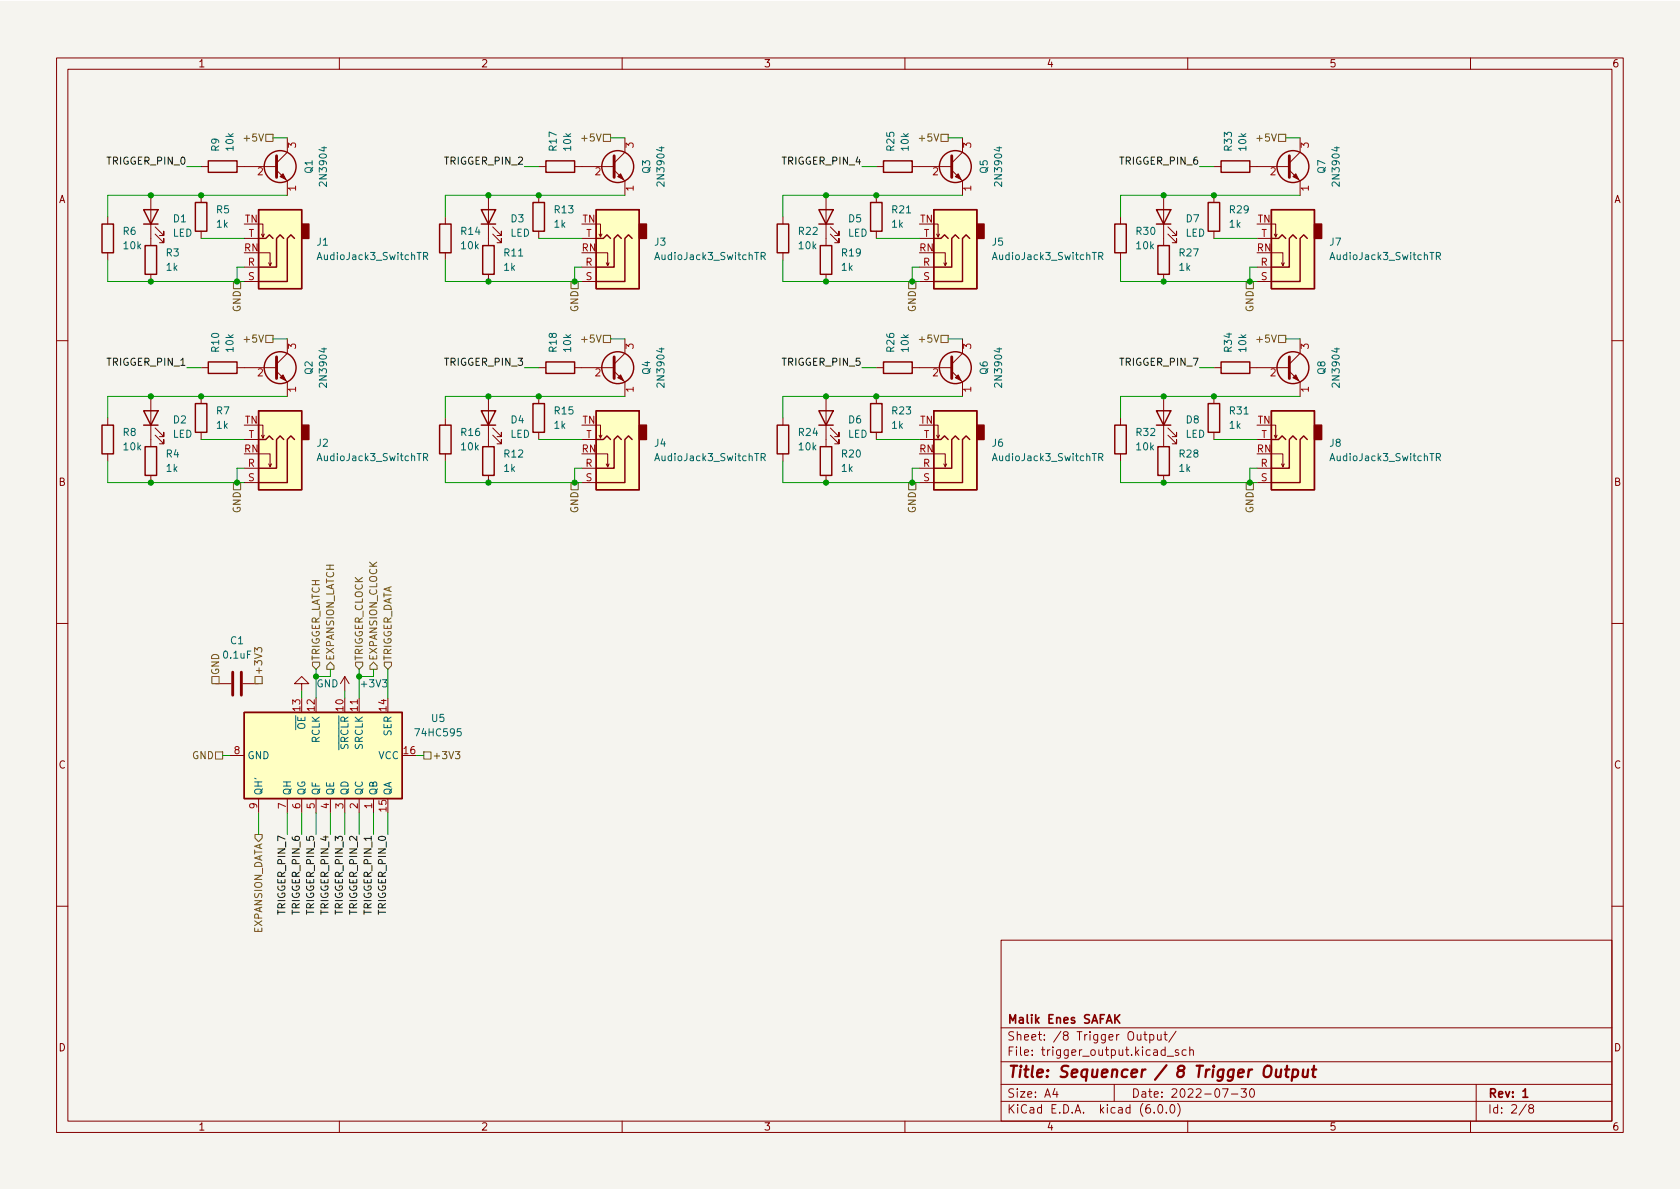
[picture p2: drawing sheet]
<svg xmlns="http://www.w3.org/2000/svg" width="297mm" height="210mm" viewBox="0 0 297 210" stroke-linecap="round" stroke-linejoin="round" font-family="sans-serif">
<path d="M0 .2h297v210.1h-297z" fill="#f5f4ef" stroke="#f5f4ef" stroke-width=".18"/>
<g fill="none" stroke="#840000" stroke-width=".18">
<path d="M10 10.2h277v190.1h-277zM12 12.2h273v186.1h-273zM60 10.2v2M110 10.2v2M160 10.2v2M210 10.2v2M260 10.2v2M19 38.3v1.3M26.7 34.5v8.9M35.6 29.5h1.2M35.6 34.5v1.3M41.9 29.5h7"/>
<path d="M45.7 39.6h.8v2.3l.2-.5M48.9 30.1l1.9 1.9v2.5M50.8 24.4v2.5l-1.9 1.9M78.7 38.3v1.3M86.4 34.5v8.9M95.2 29.5h1.3M95.2 34.5v1.3M101.6 29.5h7M105.4 39.6h.8v2.3l.2-.5M108.6 30.1l1.9 1.9v2.5M110.5 24.4v2.5l-1.9 1.9M138.4 38.3v1.3"/>
<path d="M146 34.5v8.9M154.9 34.5v1.3M154.9 29.5h1.3M161.3 29.5h7M165.1 39.6h.8v2.3l.2-.5M168.3 30.1l1.9 1.9v2.5M170.2 24.4v2.5l-1.9 1.9M198.1 38.3v1.3M205.7 34.5v8.9M214.6 29.5h1.3M214.6 34.5v1.3M221 29.5h7"/>
<path d="M224.8 39.6h.8v2.3l.2-.5M228 30.1l1.9 1.9v2.5M229.9 24.4v2.5l-1.9 1.9M19 44.7v1.3M26.7 48.5v1.3M27.4 41.4l1.6 1.5v-.7v.7h-.8M27.4 40.1l1.6 1.6v-.8v.8h-.8M35.6 40.9v1.3M43.2 47.2h2.5M43.2 49.8h2.5M43.2 42.2h2.5M45.7 44.7h2.1v2.3l.2-.5"/>
<path d="M46.2 41.4l.3 .5M47.5 46.5l.3 .5M50.8 59.9v2.6l-1.9 1.9M78.7 44.7v1.3M86.4 48.5v1.3M87.1 41.4l1.5 1.5v-.7v.7h-.7M87.1 40.1l1.5 1.6v-.8v.8h-.7M95.2 40.9v1.3M102.9 47.2h2.5M102.9 49.8h2.5M102.9 42.2h2.5M105.4 44.7h2v2.3l.3-.5"/>
<path d="M105.9 41.4l.3 .5M107.2 46.5l.2 .5M110.5 59.9v2.6l-1.9 1.9M138.4 44.7v1.3M146 48.5v1.3M146.8 41.4l1.5 1.5v-.7v.7h-.7M146.8 40.1l1.5 1.6v-.8v.8h-.7M154.9 40.9v1.3M162.6 47.2h2.5M162.6 49.8h2.5M162.6 42.2h2.5M165.1 44.7h2v2.3l.3-.5"/>
<path d="M165.6 41.4l.3 .5M166.9 46.5l.2 .5M170.2 59.9v2.6l-1.9 1.9M198.1 44.7v1.3M205.7 48.5v1.3M206.5 41.4l1.5 1.5v-.7v.7h-.7M206.5 40.1l1.5 1.6v-.8v.8h-.7M214.6 40.9v1.3M222.2 47.2h2.6M222.2 49.8h2.6M222.2 42.2h2.6M224.8 44.7h2v2.3l.3-.5"/>
<path d="M225.3 41.4l.3 .5M226.6 46.5l.2 .5M229.9 59.9v2.6l-1.9 1.9M10 60.2h2M19 73.9v1.3M26.7 70.1v8.9M27.4 77l1.6 1.5v-.8v.8h-.8M27.4 75.7l1.6 1.5v-.8v.8h-.8M35.6 65h1.2M35.6 70.1v1.3M35.6 76.4v1.3M41.9 65h7"/>
<path d="M43.2 77.7h2.5M45.7 75.2h.8v2.3l.2-.5M46.2 77l.3 .5M48.9 65.7l1.9 1.9v2.5M78.7 73.9v1.3M86.4 70.1v8.9M87.1 77l1.5 1.5v-.8v.8h-.7M87.1 75.7l1.5 1.5v-.8v.8h-.7M95.2 65h1.3M95.2 70.1v1.3M95.2 76.4v1.3M101.6 65h7"/>
<path d="M102.9 77.7h2.5M105.4 75.2h.8v2.3l.2-.5M105.9 77l.3 .5M108.6 65.7l1.9 1.9v2.5M138.4 73.9v1.3M146 70.1v8.9M146.8 77l1.5 1.5v-.8v.8h-.7M146.8 75.7l1.5 1.5v-.8v.8h-.7M154.9 65h1.3M154.9 70.1v1.3M154.9 76.4v1.3M161.3 65h7"/>
<path d="M162.6 77.7h2.5M165.1 75.2h.8v2.3l.2-.5M165.6 77l.3 .5M168.3 65.7l1.9 1.9v2.5M198.1 73.9v1.3M205.7 70.1v8.9M206.5 77l1.5 1.5v-.8v.8h-.7M206.5 75.7l1.5 1.5v-.8v.8h-.7M214.6 65h1.3M214.6 70.1v1.3M214.6 76.4v1.3M221 65h7"/>
<path d="M222.2 77.7h2.6M224.8 75.2h.8v2.3l.2-.5M225.3 77l.3 .5M228 65.7l1.9 1.9v2.5M285 60.2h2M19 80.3v1.2M26.7 84.1v1.2M43.2 82.8h2.5M43.2 85.3h2.5M45.7 80.3h2.1v2.2l.2-.5M47.5 82l.3 .5M78.7 80.3v1.2"/>
<path d="M86.4 84.1v1.2M102.9 82.8h2.5M102.9 85.3h2.5M105.4 80.3h2v2.2l.3-.5M107.2 82l.2 .5M138.4 80.3v1.2M146 84.1v1.2M162.6 82.8h2.5M162.6 85.3h2.5M165.1 80.3h2v2.2l.3-.5M166.9 82l.2 .5M198.1 80.3v1.2"/>
<path d="M205.7 84.1v1.2M222.2 82.8h2.6M222.2 85.3h2.6M224.8 80.3h2v2.2l.3-.5M226.6 82l.2 .5M10 110.2h2M61 119.6l-.8 1.3M61 119.6v2.6M61 119.6l.7 1.3M285 110.2h2M38.1 120.9h2.8M40.6 133.6h2.6"/>
<path d="M42.9 120.9h2.8M53.3 120.9h1.3l-1.3-1.3-1.2 1.3h1.2v1.3M63.5 123.4v2.6M45.7 141.2v2.6M50.8 141.2v2.6M53.3 141.2v2.6M55.9 141.2v2.6M58.4 141.2v2.6M61 141.2v2.6M63.5 141.2v2.6M66 141.2v2.6M10 160.2h2"/>
<path d="M177 166.3h108v32h-108zM285 160.2h2M60 198.3v2M110 198.3v2M160 198.3v2M177 194.8h108M177 191.8h108M177 187.8h108M177 181.8h108M186.5 192.5l-.4 1h1M186.9 193v1M197 191.8v3"/>
<path d="M202.2 182.9h.6M202.4 182.4v1.3l.4 .2M203.3 183l.4-.1 .3 .3v.4l-.1 .3h-.6M203.3 182.9v1.5M204.1 196.7v.1M204.6 182.9l.1 1h.4l.2-.1M204.9 195.4l.2-.1a.81 .81 0 0 1 .6 .7 .81 .81 0 0 1-.3 .8h-.2a.81 .81 0 0 1-.6-.6 .81 .81 0 0 1 .3-.8zM205.3 182.9v1M205.8 182.9h.6M206 185.7l-.4-.1-.3 .3v.4l.1 .3h.6M206 182.4v1.3l.4 .2M206 185.1v1.5"/>
<path d="M206.2 196.7v.1M206.4 186.8h1.1M207.1 195.4l.1-.1a.81 .81 0 0 1 .6 .7 .81 .81 0 0 1-.3 .8h-.1a.81 .81 0 0 1-.6-.6 .81 .81 0 0 1 .3-.8zM207.9 182.4l-1.3 1.9M208.2 195.1a1.72 1.72 0 0 1 0 2.3M208.4 185.7l-.4-.1-.2 .2 .1 .3 .5 .1v.4h-.6M209.7 185.7l-.4-.1-.3 .3v.4l.1 .3h.6M210 198.3v2M210.4 185.8l.2-.2 .3 .1 .1 .9M210.4 185.1v1.5M216.1 192.5h1l-.6 1.5M217.7 193.5h1.2"/>
<path d="M219.4 192.5h1l-.5 .6 .4 .1v.7l-.2 .1h-.5l-.2-.1M221.1 192.7l.2-.2a.81 .81 0 0 1 .6 .7 .81 .81 0 0 1-.3 .8h-.2a.81 .81 0 0 1-.3-1.3zM260 198.3v2M261 191.8v6.5M269.9 195.3l-1.3 1.9M270.6 196l-.3-.3 .1-.2 .2-.2 .4 .1 .2 .2-.1 .2-.7 .2-.1 .3v.2l.3 .3h.4l.2-.3-.1-.4-.2-.1"/>
</g>
<path d="M198 179.4l-.9 .9M197.3 180.1l.7 .8M269.3 193l.4-.5v1.5M269.3 194h.8" fill="none" stroke="#840000" stroke-width=".3"/>
<path d="M225.7 189.1l-.1 1.3a.57 .57 0 0 0 .8-.1M226.5 189.1l-.1 1.4M227.2 189.1h.8M227.6 188.5l-.2 1.7v.2l.4 .1M228.6 189.2l.2-.1 .6 .1 .1 .3v.6a.66 .66 0 0 1-1 .3M228.6 189.1l-.2 2M230.4 189.1v1.3a.57 .57 0 0 0 .8-.1M231.3 189.1l-.2 1.4M232 189.1h.7M232.3 188.5l-.2 1.7 .1 .2 .4 .1" fill="none" stroke="#840000" stroke-width=".4"/>
<path d="M48.9 27.6v3.8M108.6 27.6v3.8M168.3 27.6v3.8M228 27.6v3.8M48.9 63.1v3.8M108.6 63.1v3.8M168.3 63.1v3.8M228 63.1v3.8M41.1 118.9v4M42.7 118.9v4" fill="none" stroke="#840000" stroke-width=".51"/>
<g fill="#840000" stroke="#840000" stroke-width=".18">
<path d="M49.5 66.8l.5-.5 .5 1z"/>
<path d="M168.9 66.8l.5-.5 .5 1z"/>
<path d="M49.5 31.2l.5-.5 .5 1z"/>
<path d="M228.6 66.8l.5-.5 .5 1z"/>
<path d="M109.2 66.8l.5-.5 .5 1z"/>
<path d="M168.9 31.2l.5-.5 .5 1z"/>
<path d="M228.6 31.2l.5-.5 .5 1z"/>
<path d="M109.2 31.2l.5-.5 .5 1z"/>
</g>
<g fill="none" stroke="#840000" stroke-width=".25">
<path d="M18 39.6h2.1v5.1h-2.1zM25.4 37.1h2.5l-1.2 2.5zM25.4 39.6h2.5M34.5 35.8h2.1v5.1h-2.1zM36.8 28.4h5.1v2.1h-5.1zM45.7 37.1h7.6v13.9h-7.6zM77.7 39.6h2.1v5.1h-2.1zM85.1 37.1h2.5l-1.2 2.5zM85.1 39.6h2.5M94.2 35.8h2.1v5.1h-2.1zM96.5 28.4h5.1v2.1h-5.1zM105.4 37.1h7.6v13.9h-7.6z"/>
<path d="M137.4 39.6h2v5.1h-2zM144.8 37.1h2.5l-1.3 2.5zM144.8 39.6h2.5M153.9 35.8h2.1v5.1h-2.1zM156.2 28.4h5.1v2.1h-5.1zM165.1 37.1h7.6v13.9h-7.6zM197.1 39.6h2v5.1h-2zM204.5 37.1h2.5l-1.3 2.5zM204.5 39.6h2.5M213.6 35.8h2v5.1h-2zM215.9 28.4h5.1v2.1h-5.1zM224.8 37.1h7.6v13.9h-7.6z"/>
<path d="M25.7 43.4h2v5.1h-2zM45.7 42.2h1.3l.6-.7 .7 .7M50.2 42.2l-.7-.7-.6 .7v5h-3.2M52.1 42.2l-.7-.7-.6 .7v7.6h-5.1M85.3 43.4h2.1v5.1h-2.1zM105.4 42.2h1.3l.6-.7 .6 .7M109.9 42.2l-.7-.7-.6 .7v5h-3.2M111.8 42.2l-.7-.7-.6 .7v7.6h-5.1M145 43.4h2.1v5.1h-2.1zM165.1 42.2h1.3l.6-.7 .6 .7M169.5 42.2l-.6-.7-.6 .7v5h-3.2M171.4 42.2l-.6-.7-.6 .7v7.6h-5.1"/>
<path d="M204.7 43.4h2.1v5.1h-2.1zM224.8 42.2h1.3l.6-.7 .6 .7M229.2 42.2l-.6-.7-.6 .7v5h-3.2M231.1 42.2l-.6-.7-.6 .7v7.6h-5.1M18 75.2h2.1v5.1h-2.1zM25.4 72.6h2.5l-1.2 2.6zM25.4 75.2h2.5M25.7 79h2v5.1h-2zM34.5 71.4h2.1v5h-2.1zM36.8 64h5.1v2h-5.1zM45.7 72.6h7.6v14h-7.6zM45.7 77.7h1.3l.6-.6 .7 .6"/>
<path d="M50.2 77.7l-.7-.6-.6 .6v5.1h-3.2M52.1 77.7l-.7-.6-.6 .6v7.6h-5.1M77.7 75.2h2.1v5.1h-2.1zM85.1 72.6h2.5l-1.2 2.6zM85.1 75.2h2.5M85.3 79h2.1v5.1h-2.1zM94.2 71.4h2.1v5h-2.1zM96.5 64h5.1v2h-5.1zM105.4 72.6h7.6v14h-7.6zM105.4 77.7h1.3l.6-.6 .6 .6M109.9 77.7l-.7-.6-.6 .6v5.1h-3.2M111.8 77.7l-.7-.6-.6 .6v7.6h-5.1"/>
<path d="M137.4 75.2h2v5.1h-2zM144.8 72.6h2.5l-1.3 2.6zM144.8 75.2h2.5M145 79h2.1v5.1h-2.1zM153.9 71.4h2.1v5h-2.1zM156.2 64h5.1v2h-5.1zM165.1 72.6h7.6v14h-7.6zM165.1 77.7h1.3l.6-.6 .6 .6M169.5 77.7l-.6-.6-.6 .6v5.1h-3.2M171.4 77.7l-.6-.6-.6 .6v7.6h-5.1M197.1 75.2h2v5.1h-2zM204.5 72.6h2.5l-1.3 2.6z"/>
<path d="M204.5 75.2h2.5M204.7 79h2.1v5.1h-2.1zM213.6 71.4h2v5h-2zM215.9 64h5.1v2h-5.1zM224.8 72.6h7.6v14h-7.6zM224.8 77.7h1.3l.6-.6 .6 .6M229.2 77.7l-.6-.6-.6 .6v5.1h-3.2M231.1 77.7l-.6-.6-.6 .6v7.6h-5.1M43.2 126h27.9v15.2h-27.9z"/>
<circle cx="49.5" cy="29.5" r="2.82"/>
<circle cx="109.2" cy="29.5" r="2.82"/>
<circle cx="168.9" cy="29.5" r="2.82"/>
<circle cx="228.6" cy="29.5" r="2.82"/>
<circle cx="49.5" cy="65" r="2.82"/>
<circle cx="109.2" cy="65" r="2.82"/>
<circle cx="168.9" cy="65" r="2.82"/>
<circle cx="228.6" cy="65" r="2.82"/>
</g>
<g fill="#ffffc2" stroke="#ffffc2" stroke-width=".18">
<path d="M45.7 37.1h7.6v13.9h-7.6z"/>
<path d="M165.1 37.1h7.6v13.9h-7.6z"/>
<path d="M165.1 72.6h7.6v14h-7.6z"/>
<path d="M43.2 126h27.9v15.2h-27.9z"/>
<path d="M224.8 72.6h7.6v14h-7.6z"/>
<path d="M45.7 72.6h7.6v14h-7.6z"/>
<path d="M105.4 37.1h7.6v13.9h-7.6z"/>
<path d="M224.8 37.1h7.6v13.9h-7.6z"/>
<path d="M105.4 72.6h7.6v14h-7.6z"/>
</g>
<g fill="#840000" stroke="#840000" stroke-width=".25">
<path d="M53.3 39.6h1.3v2.6h-1.3z"/>
<path d="M172.7 39.6h1.3v2.6h-1.3z"/>
<path d="M172.7 75.2h1.3v2.5h-1.3z"/>
<path d="M232.4 75.2h1.3v2.5h-1.3z"/>
<path d="M53.3 75.2h1.3v2.5h-1.3z"/>
<path d="M113 39.6h1.3v2.6h-1.3z"/>
<path d="M232.4 39.6h1.3v2.6h-1.3z"/>
<path d="M113 75.2h1.3v2.5h-1.3z"/>
</g>
<g fill="none" stroke="#006464" stroke-width=".18">
<path d="M74.9 45.3l.6-.1 .1-.1v-.3l-.7-.2v1.3M75.2 45.3l.4 .6M134.6 45.3l.6-.1 .1-.1-.1-.3-.6-.2v1.3M134.9 45.3l.4 .6M194.3 45.3l.6-.1 .1-.1-.1-.3-.6-.2v1.3M194.6 45.3l.4 .6M254 45.3l.6-.1 .1-.1-.1-.3-.6-.2v1.3M254.3 45.3l.4 .6M74.9 80.9l.6-.1 .1-.2v-.3l-.7-.1v1.3M75.2 80.9l.4 .6M134.6 80.9l.6-.1 .1-.2-.1-.3-.6-.1v1.3M134.9 80.9l.4 .6"/>
<path d="M194.3 80.9l.6-.1 .1-.2-.1-.3-.6-.1v1.3M194.6 80.9l.4 .6M254 80.9l.6-.1 .1-.2-.1-.3-.6-.1v1.3M254.3 80.9l.4 .6"/>
</g>
<g fill="none" stroke="#725600" stroke-width=".18">
<path d="M47 23.7h1.3v1.3h-1.3zM106.7 23.7h1.2v1.3h-1.2zM166.4 23.7h1.2v1.3h-1.2zM226.1 23.7h1.2v1.3h-1.2zM41.3 49.8h1.2v1.2h-1.2zM47 59.3h1.3v1.3h-1.3zM101 49.8h1.2v1.2h-1.2zM106.7 59.3h1.2v1.3h-1.2zM160.7 49.8h1.2v1.2h-1.2zM166.4 59.3h1.2v1.3h-1.2zM220.3 49.8h1.3v1.2h-1.3zM226.1 59.3h1.2v1.3h-1.2z"/>
<path d="M41.3 85.3h1.2v1.3h-1.2zM101 85.3h1.2v1.3h-1.2zM160.7 85.3h1.2v1.3h-1.2zM220.3 85.3h1.3v1.3h-1.3zM37.5 119.6h1.2v1.3h-1.2zM45 115.3v-.8l.5 .4 .1-.3h.6l.1 .2-.1 .5M45.1 119.6h1.3v1.3h-1.3zM55.2 117.1h1.3v.6l-.6 .7-.7-.7zM58.4 117.1l.7 .6v.7h-1.3v-.7zM62.9 117.1h1.2v.6l-.6 .7-.6-.7zM65.4 117.7l.6-.6 .7 .6v.7h-1.3zM67.9 117.1h1.3v.6l-.6 .7-.7-.7z"/>
<path d="M38.1 133h1.3v1.2h-1.3zM74.9 133h1.3v1.2h-1.3zM80.5 132.9h.8l-.4 .5 .3 .1v.6l-.1 .1-.6-.1M45.1 147.6h1.3v.6l-.7 .6-.6-.6z"/>
</g>
<g fill="none" stroke="#009600" stroke-width=".18">
<path d="M33 29.5h2.6M48.3 24.4h2.5M50.8 34.5h-31.8v3.8M92.7 29.5h2.5M107.9 24.4h2.6M110.5 34.5h-31.8v3.8M152.4 29.5h2.5M167.6 24.4h2.6M170.2 34.5h-31.8v3.8M212.1 29.5h2.5M227.3 24.4h2.6M229.9 34.5h-31.8v3.8"/>
<path d="M19 46v3.8h24.2M35.6 42.2h7.6M43.2 47.2h-1.3v2.6M48.3 59.9h2.5M78.7 46v3.8h24.2M95.2 42.2h7.7M102.9 47.2h-1.3v2.6M107.9 59.9h2.6M138.4 46v3.8h24.2M154.9 42.2h7.7M162.6 47.2h-1.3v2.6M167.6 59.9h2.6"/>
<path d="M198.1 46v3.8h24.1M214.6 42.2h7.6M222.2 47.2h-1.2v2.6M227.3 59.9h2.6M33 65h2.6M35.6 77.7h7.6M50.8 70.1h-31.8v3.8M92.7 65h2.5M95.2 77.7h7.7M110.5 70.1h-31.8v3.8M152.4 65h2.5M154.9 77.7h7.7"/>
<path d="M170.2 70.1h-31.8v3.8M212.1 65h2.5M214.6 77.7h7.6M229.9 70.1h-31.8v3.8M19 81.5v3.8h24.2M43.2 82.8h-1.3v2.5M78.7 81.5v3.8h24.2M102.9 82.8h-1.3v2.5M138.4 81.5v3.8h24.2M162.6 82.8h-1.3v2.5M198.1 81.5v3.8h24.1M222.2 82.8h-1.2v2.5"/>
<path d="M55.9 118.4v5M58.4 118.4v1.2M63.5 118.4v5M66 118.4v1.2h-2.5M68.6 118.4v5M39.4 133.6h1.2M53.3 122.2v1.2M61 122.2v1.2M73.7 133.6h1.2M45.7 143.8v3.8M50.8 143.8v3.8M53.3 143.8v3.8"/>
<path d="M55.9 143.8v3.8M58.4 143.8v3.8M61 143.8v3.8M63.5 143.8v3.8M66 143.8v3.8M68.6 143.8v3.8"/>
</g>
<g fill="#009600" stroke="#009600" stroke-width=".18">
<circle cx="26.7" cy="85.3" r=".46"/>
<circle cx="41.9" cy="85.3" r=".46"/>
<circle cx="35.6" cy="70.1" r=".46"/>
<circle cx="26.7" cy="70.1" r=".46"/>
<circle cx="63.5" cy="119.6" r=".46"/>
<circle cx="86.4" cy="85.3" r=".46"/>
<circle cx="101.6" cy="85.3" r=".46"/>
<circle cx="86.4" cy="70.1" r=".46"/>
<circle cx="95.2" cy="70.1" r=".46"/>
<circle cx="26.7" cy="49.8" r=".46"/>
<circle cx="41.9" cy="49.8" r=".46"/>
<circle cx="35.6" cy="34.5" r=".46"/>
<circle cx="26.7" cy="34.5" r=".46"/>
<circle cx="55.9" cy="119.6" r=".46"/>
<circle cx="86.4" cy="49.8" r=".46"/>
<circle cx="86.4" cy="34.5" r=".46"/>
<circle cx="95.2" cy="34.5" r=".46"/>
<circle cx="101.6" cy="49.8" r=".46"/>
<circle cx="146" cy="85.3" r=".46"/>
<circle cx="161.3" cy="85.3" r=".46"/>
<circle cx="205.7" cy="85.3" r=".46"/>
<circle cx="221" cy="85.3" r=".46"/>
<circle cx="205.7" cy="70.1" r=".46"/>
<circle cx="214.6" cy="70.1" r=".46"/>
<circle cx="221" cy="49.8" r=".46"/>
<circle cx="205.7" cy="49.8" r=".46"/>
<circle cx="214.6" cy="34.5" r=".46"/>
<circle cx="205.7" cy="34.5" r=".46"/>
<circle cx="146" cy="70.1" r=".46"/>
<circle cx="154.9" cy="70.1" r=".46"/>
<circle cx="146" cy="49.8" r=".46"/>
<circle cx="146" cy="34.5" r=".46"/>
<circle cx="154.9" cy="34.5" r=".46"/>
<circle cx="161.3" cy="49.8" r=".46"/>
</g>
<text font-size="2.8" fill="#840000" x="178" y="190.6">Title: Sequencer / 8 Trigger Output</text>
<g font-size="2.1" fill="#840000">
<text x="178" y="184">Sheet: /8 Trigger Output/</text>
<text x="178" y="181">Malik Enes SAFAK</text>
<text x="178" y="186.7">File: trigger_output.kicad_sch</text>
<text x="178" y="196.9">KiCad E.D.A. kicad (6.0.0)</text>
<text x="178" y="194.1">Size: A4</text>
<text x="200" y="194.1">Date: 2022-07-30</text>
<text x="263" y="194.1">Rev: 1</text>
<text x="263" y="196.9">Id: 2/8</text>
</g>
<g font-size="1.8" fill="#840000">
<text x="35" y="11.9">1</text>
<text x="85" y="11.9">2</text>
<text x="135" y="11.9">3</text>
<text x="185" y="11.9">4</text>
<text x="235" y="11.9">5</text>
<text x="285" y="11.9">6</text>
<text x="10.3" y="35.9">A</text>
<text x="285.3" y="35.9">A</text>
<text x="10.3" y="85.9">B</text>
<text x="285.3" y="85.9">B</text>
<text x="10.3" y="135.9">C</text>
<text x="285.3" y="135.9">C</text>
<text x="10.3" y="185.9">D</text>
<text x="285.3" y="185.9">D</text>
<text x="35" y="199.9">1</text>
<text x="85" y="199.9">2</text>
<text x="135" y="199.9">3</text>
<text x="185" y="199.9">4</text>
<text x="235" y="199.9">5</text>
<text x="285" y="199.9">6</text>
</g>
<g font-size="1.8" fill="#0f0f0f">
<text x="19.1" y="29.1">TRIGGER_PIN_0</text>
<text x="78.8" y="29.1">TRIGGER_PIN_2</text>
<text x="138.4" y="29.1">TRIGGER_PIN_4</text>
<text x="198.1" y="29.1">TRIGGER_PIN_6</text>
<text x="19.1" y="64.7">TRIGGER_PIN_1</text>
<text x="78.8" y="64.7">TRIGGER_PIN_3</text>
<text x="138.4" y="64.7">TRIGGER_PIN_5</text>
<text x="198.1" y="64.7">TRIGGER_PIN_7</text>
<text x="50.5" y="161.5" transform="rotate(-90 50.5 161.5)">TRIGGER_PIN_7</text>
<text x="53" y="161.5" transform="rotate(-90 53 161.5)">TRIGGER_PIN_6</text>
<text x="55.5" y="161.5" transform="rotate(-90 55.5 161.5)">TRIGGER_PIN_5</text>
<text x="58.1" y="161.5" transform="rotate(-90 58.1 161.5)">TRIGGER_PIN_4</text>
<text x="60.6" y="161.5" transform="rotate(-90 60.6 161.5)">TRIGGER_PIN_3</text>
<text x="63.2" y="161.5" transform="rotate(-90 63.2 161.5)">TRIGGER_PIN_2</text>
<text x="65.7" y="161.5" transform="rotate(-90 65.7 161.5)">TRIGGER_PIN_1</text>
<text x="68.2" y="161.5" transform="rotate(-90 68.2 161.5)">TRIGGER_PIN_0</text>
</g>
<g font-size="1.8" fill="#006464">
<text x="38.7" y="26.7" transform="rotate(-90 38.7 26.7)">R9</text>
<text x="41.3" y="26.6" transform="rotate(-90 41.3 26.6)">10k</text>
<text x="98.4" y="26.6" transform="rotate(-90 98.4 26.6)">R17</text>
<text x="101" y="26.6" transform="rotate(-90 101 26.6)">10k</text>
<text x="158.1" y="26.6" transform="rotate(-90 158.1 26.6)">R25</text>
<text x="160.7" y="26.6" transform="rotate(-90 160.7 26.6)">10k</text>
<text x="217.8" y="26.6" transform="rotate(-90 217.8 26.6)">R33</text>
<text x="220.3" y="26.6" transform="rotate(-90 220.3 26.6)">10k</text>
<text x="55.2" y="30.6" transform="rotate(-90 55.2 30.6)">Q1</text>
<text x="57.8" y="32.6" transform="rotate(-90 57.8 32.6)">2N3904</text>
<text x="114.9" y="30.6" transform="rotate(-90 114.9 30.6)">Q3</text>
<text x="117.5" y="32.6" transform="rotate(-90 117.5 32.6)">2N3904</text>
<text x="174.6" y="30.6" transform="rotate(-90 174.6 30.6)">Q5</text>
<text x="177.2" y="32.6" transform="rotate(-90 177.2 32.6)">2N3904</text>
<text x="234.3" y="30.6" transform="rotate(-90 234.3 30.6)">Q7</text>
<text x="236.9" y="32.6" transform="rotate(-90 236.9 32.6)">2N3904</text>
<text x="21.8" y="41.5">R6</text>
<text x="30.5" y="41.8">LED</text>
<text x="30.7" y="39.3">D1</text>
<text x="38.3" y="37.7">R5</text>
<text x="38.3" y="40.3">1k</text>
<text x="81.6" y="41.5">R14</text>
<text x="90.2" y="41.8">LED</text>
<text x="90.4" y="39.3">D3</text>
<text x="98" y="40.3">1k</text>
<text x="98.1" y="37.7">R13</text>
<text x="141.3" y="41.5">R22</text>
<text x="149.9" y="41.8">LED</text>
<text x="150" y="39.3">D5</text>
<text x="157.7" y="40.3">1k</text>
<text x="157.8" y="37.7">R21</text>
<text x="201" y="41.5">R30</text>
<text x="209.6" y="41.8">LED</text>
<text x="209.7" y="39.3">D7</text>
<text x="217.4" y="40.3">1k</text>
<text x="217.5" y="37.7">R29</text>
<text x="21.9" y="44.1">10k</text>
<text x="29.4" y="45.3">R3</text>
<text x="29.4" y="47.9">1k</text>
<text x="56.1" y="43.4">J1</text>
<text x="56.4" y="46">AudioJack3_SwitchTR</text>
<text x="81.6" y="44.1">10k</text>
<text x="89.1" y="47.9">1k</text>
<text x="89.2" y="45.3">R11</text>
<text x="115.8" y="43.4">J3</text>
<text x="116.1" y="46">AudioJack3_SwitchTR</text>
<text x="141.3" y="44.1">10k</text>
<text x="148.8" y="47.9">1k</text>
<text x="148.9" y="45.3">R19</text>
<text x="175.4" y="43.4">J5</text>
<text x="175.8" y="46">AudioJack3_SwitchTR</text>
<text x="201" y="44.1">10k</text>
<text x="208.5" y="47.9">1k</text>
<text x="208.6" y="45.3">R27</text>
<text x="235.1" y="43.4">J7</text>
<text x="235.5" y="46">AudioJack3_SwitchTR</text>
<text x="38.7" y="62.2" transform="rotate(-90 38.7 62.2)">R10</text>
<text x="41.3" y="62.2" transform="rotate(-90 41.3 62.2)">10k</text>
<text x="98.4" y="62.2" transform="rotate(-90 98.4 62.2)">R18</text>
<text x="101" y="62.2" transform="rotate(-90 101 62.2)">10k</text>
<text x="158.1" y="62.2" transform="rotate(-90 158.1 62.2)">R26</text>
<text x="160.7" y="62.2" transform="rotate(-90 160.7 62.2)">10k</text>
<text x="217.8" y="62.2" transform="rotate(-90 217.8 62.2)">R34</text>
<text x="220.3" y="62.2" transform="rotate(-90 220.3 62.2)">10k</text>
<text x="55.2" y="66.2" transform="rotate(-90 55.2 66.2)">Q2</text>
<text x="57.8" y="68.1" transform="rotate(-90 57.8 68.1)">2N3904</text>
<text x="114.9" y="66.2" transform="rotate(-90 114.9 66.2)">Q4</text>
<text x="117.5" y="68.1" transform="rotate(-90 117.5 68.1)">2N3904</text>
<text x="174.6" y="66.2" transform="rotate(-90 174.6 66.2)">Q6</text>
<text x="177.2" y="68.1" transform="rotate(-90 177.2 68.1)">2N3904</text>
<text x="234.3" y="66.2" transform="rotate(-90 234.3 66.2)">Q8</text>
<text x="236.9" y="68.1" transform="rotate(-90 236.9 68.1)">2N3904</text>
<text x="21.8" y="77.1">R8</text>
<text x="30.5" y="77.4">LED</text>
<text x="30.7" y="74.9">D2</text>
<text x="38.3" y="73.3">R7</text>
<text x="38.3" y="75.8">1k</text>
<text x="81.6" y="77.1">R16</text>
<text x="90.2" y="77.4">LED</text>
<text x="90.4" y="74.9">D4</text>
<text x="98" y="75.8">1k</text>
<text x="98.1" y="73.3">R15</text>
<text x="141.3" y="77.1">R24</text>
<text x="149.9" y="77.4">LED</text>
<text x="150" y="74.9">D6</text>
<text x="157.7" y="75.8">1k</text>
<text x="157.8" y="73.3">R23</text>
<text x="201" y="77.1">R32</text>
<text x="209.6" y="77.4">LED</text>
<text x="209.7" y="74.9">D8</text>
<text x="217.4" y="75.8">1k</text>
<text x="217.5" y="73.3">R31</text>
<text x="21.9" y="79.6">10k</text>
<text x="29.4" y="80.9">R4</text>
<text x="29.4" y="83.4">1k</text>
<text x="56.1" y="79">J2</text>
<text x="56.4" y="81.5">AudioJack3_SwitchTR</text>
<text x="81.6" y="79.6">10k</text>
<text x="89.1" y="83.4">1k</text>
<text x="89.2" y="80.9">R12</text>
<text x="115.8" y="79">J4</text>
<text x="116.1" y="81.5">AudioJack3_SwitchTR</text>
<text x="141.3" y="79.6">10k</text>
<text x="148.8" y="83.4">1k</text>
<text x="148.9" y="80.9">R20</text>
<text x="175.4" y="79">J6</text>
<text x="175.8" y="81.5">AudioJack3_SwitchTR</text>
<text x="201" y="79.6">10k</text>
<text x="208.5" y="83.4">1k</text>
<text x="208.6" y="80.9">R28</text>
<text x="235.1" y="79">J8</text>
<text x="235.5" y="81.5">AudioJack3_SwitchTR</text>
<text x="40.8" y="113.9">C1</text>
<text x="39.6" y="116.5">0.1uF</text>
<text x="64" y="121.5">+3V3</text>
<text x="54" y="130.4" transform="rotate(-90 54 130.4)">~{OE}</text>
<text x="56.5" y="131.4" transform="rotate(-90 56.5 131.4)">RCLK</text>
<text x="69.2" y="130.1" transform="rotate(-90 69.2 130.1)">SER</text>
<text x="73.7" y="130.2">74HC595</text>
<text x="76.3" y="127.7">U5</text>
<text x="43.7" y="134.2">GND</text>
<text x="61.6" y="134" transform="rotate(-90 61.6 134)">~{SRCLR}</text>
<text x="64.1" y="132.6" transform="rotate(-90 64.1 132.6)">SRCLK</text>
<text x="66.9" y="134.2">VCC</text>
<text x="46.4" y="140.7" transform="rotate(-90 46.4 140.7)">QH'</text>
<text x="51.4" y="140.7" transform="rotate(-90 51.4 140.7)">QH</text>
<text x="54" y="140.7" transform="rotate(-90 54 140.7)">QG</text>
<text x="56.5" y="140.7" transform="rotate(-90 56.5 140.7)">QF</text>
<text x="59.1" y="140.7" transform="rotate(-90 59.1 140.7)">QE</text>
<text x="61.6" y="140.7" transform="rotate(-90 61.6 140.7)">QD</text>
<text x="64.1" y="140.7" transform="rotate(-90 64.1 140.7)">QC</text>
<text x="66.7" y="140.7" transform="rotate(-90 66.7 140.7)">QB</text>
<text x="69.2" y="140.7" transform="rotate(-90 69.2 140.7)">QA</text>
</g>
<g font-size="1.8" fill="#725600">
<text x="43.6" y="25">+5V</text>
<text x="103.3" y="25">+5V</text>
<text x="163" y="25">+5V</text>
<text x="222.7" y="25">+5V</text>
<text x="42.5" y="55.2" transform="rotate(-90 42.5 55.2)">GND</text>
<text x="102.2" y="55.2" transform="rotate(-90 102.2 55.2)">GND</text>
<text x="161.9" y="55.2" transform="rotate(-90 161.9 55.2)">GND</text>
<text x="221.6" y="55.2" transform="rotate(-90 221.6 55.2)">GND</text>
<text x="43.6" y="60.6">+5V</text>
<text x="103.3" y="60.6">+5V</text>
<text x="163" y="60.6">+5V</text>
<text x="222.7" y="60.6">+5V</text>
<text x="42.5" y="90.7" transform="rotate(-90 42.5 90.7)">GND</text>
<text x="102.2" y="90.7" transform="rotate(-90 102.2 90.7)">GND</text>
<text x="161.9" y="90.7" transform="rotate(-90 161.9 90.7)">GND</text>
<text x="221.6" y="90.7" transform="rotate(-90 221.6 90.7)">GND</text>
<text x="38.7" y="119.4" transform="rotate(-90 38.7 119.4)">GND</text>
<text x="46.4" y="119.4" transform="rotate(-90 46.4 119.4)">+3V3</text>
<text x="56.5" y="116.9" transform="rotate(-90 56.5 116.9)">TRIGGER_LATCH</text>
<text x="59.1" y="116.9" transform="rotate(-90 59.1 116.9)">EXPANSION_LATCH</text>
<text x="64.1" y="116.9" transform="rotate(-90 64.1 116.9)">TRIGGER_CLOCK</text>
<text x="66.7" y="116.9" transform="rotate(-90 66.7 116.9)">EXPANSION_CLOCK</text>
<text x="69.2" y="116.9" transform="rotate(-90 69.2 116.9)">TRIGGER_DATA</text>
<text x="34" y="134.2">GND</text>
<text x="76.4" y="134.2">+3V3</text>
<text x="46.4" y="165.3" transform="rotate(-90 46.4 165.3)">EXPANSION_DATA</text>
</g>
<g font-size="1.8" fill="#a90000">
<text x="52.3" y="26.1" transform="rotate(-90 52.3 26.1)">3</text>
<text x="112" y="26.1" transform="rotate(-90 112 26.1)">3</text>
<text x="171.7" y="26.1" transform="rotate(-90 171.7 26.1)">3</text>
<text x="231.4" y="26.1" transform="rotate(-90 231.4 26.1)">3</text>
<text x="45.5" y="31">2</text>
<text x="52.3" y="33.8" transform="rotate(-90 52.3 33.8)">1</text>
<text x="105.2" y="31">2</text>
<text x="112" y="33.8" transform="rotate(-90 112 33.8)">1</text>
<text x="164.9" y="31">2</text>
<text x="171.7" y="33.8" transform="rotate(-90 171.7 33.8)">1</text>
<text x="224.6" y="31">2</text>
<text x="231.4" y="33.8" transform="rotate(-90 231.4 33.8)">1</text>
<text x="43.3" y="39.4">TN</text>
<text x="43.9" y="41.9">T</text>
<text x="103" y="39.4">TN</text>
<text x="103.6" y="41.9">T</text>
<text x="162.7" y="39.4">TN</text>
<text x="163.3" y="41.9">T</text>
<text x="222.3" y="39.4">TN</text>
<text x="223" y="41.9">T</text>
<text x="43.2" y="44.4">RN</text>
<text x="43.8" y="47">R</text>
<text x="102.9" y="44.4">RN</text>
<text x="103.5" y="47">R</text>
<text x="162.6" y="44.4">RN</text>
<text x="163.2" y="47">R</text>
<text x="222.2" y="44.4">RN</text>
<text x="222.9" y="47">R</text>
<text x="43.9" y="49.5">S</text>
<text x="103.6" y="49.5">S</text>
<text x="163.2" y="49.5">S</text>
<text x="222.9" y="49.5">S</text>
<text x="52.3" y="61.7" transform="rotate(-90 52.3 61.7)">3</text>
<text x="112" y="61.7" transform="rotate(-90 112 61.7)">3</text>
<text x="171.7" y="61.7" transform="rotate(-90 171.7 61.7)">3</text>
<text x="231.4" y="61.7" transform="rotate(-90 231.4 61.7)">3</text>
<text x="45.5" y="66.5">2</text>
<text x="52.3" y="69.3" transform="rotate(-90 52.3 69.3)">1</text>
<text x="105.2" y="66.5">2</text>
<text x="112" y="69.3" transform="rotate(-90 112 69.3)">1</text>
<text x="164.9" y="66.5">2</text>
<text x="171.7" y="69.3" transform="rotate(-90 171.7 69.3)">1</text>
<text x="224.6" y="66.5">2</text>
<text x="231.4" y="69.3" transform="rotate(-90 231.4 69.3)">1</text>
<text x="43.3" y="74.9">TN</text>
<text x="43.9" y="77.5">T</text>
<text x="103" y="74.9">TN</text>
<text x="103.6" y="77.5">T</text>
<text x="162.7" y="74.9">TN</text>
<text x="163.3" y="77.5">T</text>
<text x="222.3" y="74.9">TN</text>
<text x="223" y="77.5">T</text>
<text x="43.2" y="80">RN</text>
<text x="43.8" y="82.5">R</text>
<text x="102.9" y="80">RN</text>
<text x="103.5" y="82.5">R</text>
<text x="162.6" y="80">RN</text>
<text x="163.2" y="82.5">R</text>
<text x="222.2" y="80">RN</text>
<text x="222.9" y="82.5">R</text>
<text x="43.9" y="85.1">S</text>
<text x="103.6" y="85.1">S</text>
<text x="163.2" y="85.1">S</text>
<text x="222.9" y="85.1">S</text>
<text x="53.1" y="125.7" transform="rotate(-90 53.1 125.7)">13</text>
<text x="55.6" y="125.7" transform="rotate(-90 55.6 125.7)">12</text>
<text x="60.7" y="125.7" transform="rotate(-90 60.7 125.7)">10</text>
<text x="63.2" y="125.7" transform="rotate(-90 63.2 125.7)">11</text>
<text x="68.3" y="125.7" transform="rotate(-90 68.3 125.7)">14</text>
<text x="41.4" y="133.3">8</text>
<text x="71.4" y="133.3">16</text>
<text x="45.5" y="143" transform="rotate(-90 45.5 143)">9</text>
<text x="50.5" y="143" transform="rotate(-90 50.5 143)">7</text>
<text x="53.1" y="143" transform="rotate(-90 53.1 143)">6</text>
<text x="55.6" y="143" transform="rotate(-90 55.6 143)">5</text>
<text x="58.2" y="143" transform="rotate(-90 58.2 143)">4</text>
<text x="60.7" y="143" transform="rotate(-90 60.7 143)">3</text>
<text x="63.2" y="143" transform="rotate(-90 63.2 143)">2</text>
<text x="65.8" y="143" transform="rotate(-90 65.8 143)">1</text>
<text x="68.3" y="143.5" transform="rotate(-90 68.3 143.5)">15</text>
</g>
<text font-size="1.8" fill="#009600" x="55.9" y="121.5">GND</text>
</svg>
